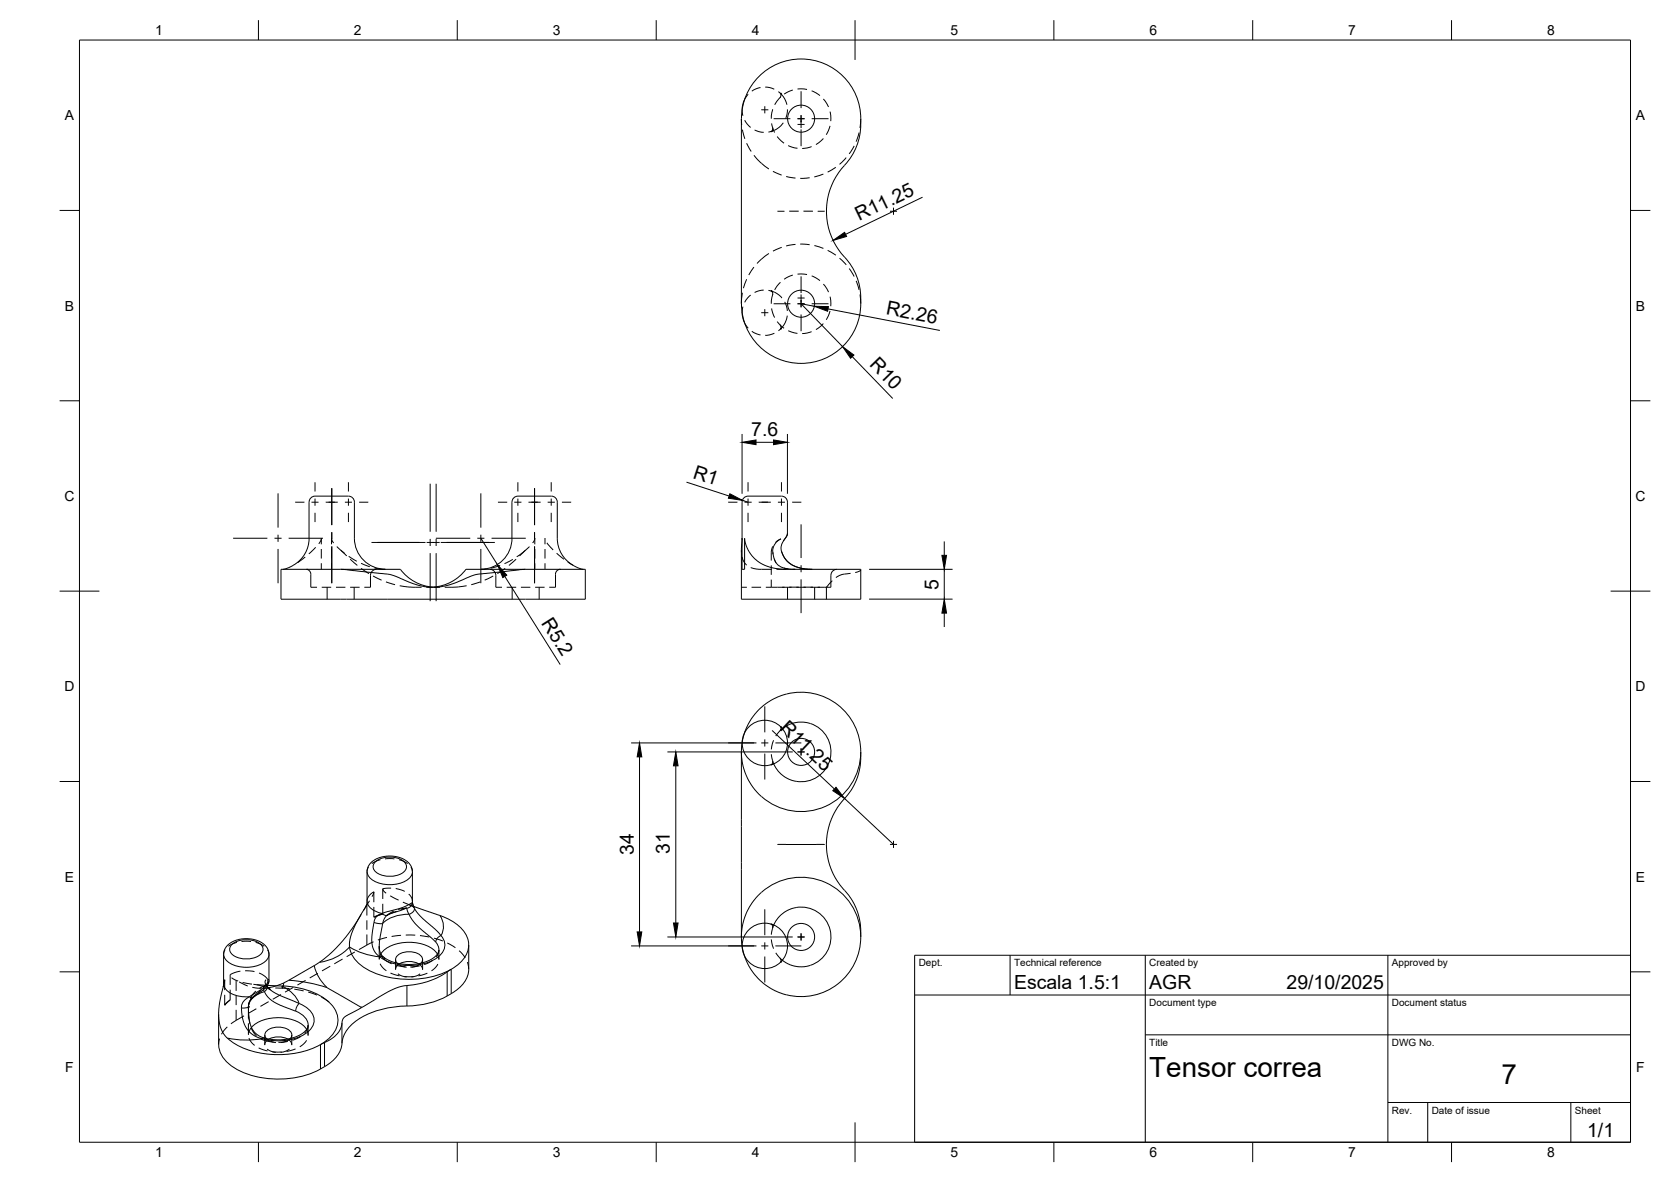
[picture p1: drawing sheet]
<svg xmlns="http://www.w3.org/2000/svg" width="420mm" height="297mm" viewBox="0 0 420 297" stroke-linecap="round" stroke-linejoin="round" font-family="sans-serif">
<!-- layer: Hidden -->
<g fill="none" stroke="#000" stroke-width=".25">
<path d="M186.4 29.8l.1 1.6M186.6 27.5l.2 1.6M186.7 32.6l.6 2.3M187.2 30.2l1.5 1.8M187.7 36l1.2 2.1M188.1 23.7l-.9 1.3M189.6 39l1.5 1.8 2.2 1.6M189.7 32.7l1.1 .4 1.2 .2M191.2 22l-1 .3-1.2 .6M192.4 21.9l1.1 .1 1.2 .4M194 31l.8 2.3M194.3 32.1l-.1 .6-.3 .4 .4-.2"/>
<path d="M194.3 27.5l-.4 2.3M195.4 34.3l1.7 1.7M195.7 23l1.3 1.3 .8 2M196.2 24.4l-1.4 1.9M196.5 23.7l-.2-.3 .1 .5-.3 .6M197 30.8l-1.7 1.6-2.1 .8M198 27.5l-.1 1.1-.4 1.2M198.2 36.6l2.3 .7M199.3 22.6l-2.1 1.1M200.5 22.4l2.4 .1M204.1 36.8l-2.4 .5M204.1 22.8l2.1 1.2"/>
<path d="M207 24.9l1.3 2M207 34.8l-1.8 1.5M208.7 28.1l.2 2.3M208.7 31.6l-.9 2.3M212.8 39.6l-1.7 1.7M214.8 36.7l-1.3 2M216 33.3l-.7 2.3M216.4 29.8l-.2 2.4M194.4 43.1l2.1 .9M195.5 53.1h1.8M197.7 44.4l2.3 .4M198.4 53.1h2.4"/>
<path d="M202 53.1h2.4M203.6 44.7l-2.4 .1M207 43.7l-2.3 .8M207.4 53.1h-1.8M210.1 42l-2 1.3M186.7 73.6l-.3 2.7M186.8 77.1l-.2 1.5M187.7 70.2l-.8 2.2M188.7 74.2l-.7 .7-.8 1.1M189.6 67.1l-1.3 2M192 72.9l-1.2 .2-1.1 .4M193.2 73l2.1 .7 1.3 1.2"/>
<path d="M193.3 63.7l-2.9 2.5M194 77.5l.8 2.3M194.3 73.2l-.4-.1 .3 .4 .1 .6M194.3 74l-.4 2.3M196.2 70.9l-1.4 2M196.6 62.2l-2.2 .9M197.3 75.9l.4 1 .3 1.2M198 79.3l-.2 .9-.7 1.4-1.4 1.5M199.3 69.1l-2.1 1.1M200 61.4l-2.3 .4M200.5 68.9l2.4 .1M201.2 61.3l2.4 .2"/>
<path d="M204.1 69.3l2.1 1.2M204.8 61.7l2.2 .7M207 71.4l1.3 2M208.1 62.9l2.1 1.2M208.7 74.6l.2 2.3M208.7 78.1l-.9 2.3M211.1 64.9l1.7 1.7M213.5 67.5l1.3 2M215.3 70.6l.7 2.2M216.2 74l.2 2.3M187.2 81.2l1 1.3M189 83.3l2.2 .9"/>
<path d="M194.7 83.7l-1.2 .5-1.1 .1M195.4 80.8l1.7 1.7M196.1 81.6l.3 .6-.1 .5 .2-.3M198.2 83.1l2.3 .7M204.1 83.3l-2.4 .5M207 81.3l-1.8 1.5M76.8 140l-2 1.4M79.4 137.5l-1.7 1.7M80.2 136.7l.5-.9 .1-.5v1.5M80.8 138v2.4M83.4 138v2.4M83.9 136.5l-.5-1.2v1.5"/>
<path d="M84.7 137.4l1 .8M85.7 138.2l1.5 1.5M85.7 138.2l1 .9M87.7 139.8l2 1.2M132.2 138.2l-1.6 1.5M132.2 138.2l-2.2 1.7M133.1 137.4l-.9 .8M133.9 136.5l.6-1.2v1.5M134.5 138v2.4M137 135.4v1.4M137 138v2.4M137.5 136.4l1.6 1.8"/>
<path d="M140 139l1.8 1.6M186.4 138.2v.6M186.6 140l.4 1.2 .7 .8M194.3 137.3l-.1 .2a6.5 6.5 0 0 0-.3 3.4M194.3 138.8l.3 1.4 .6 1.2M194.3 138.8l.1 .4M195 136.3l1.4-.9-1 .6-.6 .8-.5 1.3v.7M198 134l-.2 .8-.9 1.2M73.8 142l-.1 .1M77.1 143.1l.8 .4 .2 .6v3.5h1.6M80.8 141.5v1.6M80.9 147.6h2.4"/>
<path d="M82.3 147.6v3M83.4 141.5v1.6M84.5 147.6h2.3M88 147.6h2.4M88.1 140.5l1.8 1.6M89 147.6v3M90.8 141.6l2.2 .8M90.8 142.8l2 1.4M93.8 144.7l2.1 1.1M94.1 142.7l2.8 .4M94.7 143.1a1.54 1.54 0 0 0-1.5 1.5v3h-1.6M97 146.2l2.3 .7"/>
<path d="M100.5 147.2l2.5 .3 3 .1M107.2 147.6h1.6M109 147.6h1.6M117.3 147.2l-2.5 .3-3 .1M120.8 146.2l-2.3 .7M122.3 143l-1.4 .1M123.2 143.1a1.54 1.54 0 0 1 1.5 1.5v3h1.5M124 144.7l-2.1 1.1M125.8 142.1l-2.3 .7M127 142.8l-1.9 1.4M127.4 147.6h2.4M128.8 147.6v3"/>
<path d="M128.9 140.6l-2 1.1M129.8 140.5l-1.8 1.6M131 147.6h2.3M134.5 141.5v1.6M134.6 147.6h2.3M135.6 147.6v3M137 141.5v1.6M140.7 143.1l-.7 .4-.3 .6v3.5h-1.6M142.8 141.2l1.3 .9M186.4 147.6h1.4M188.8 142.6l1.9 .5h3.4M189 147.6h2.4"/>
<path d="M192.6 147.6h1.3M193.9 147.6h3.4M193.9 142.1v2.3M193.9 145.7v1.9M194.7 140.4l.5 1.2 .8 .7M195.2 143.1h2.6M196 142.3l1.2 .5 1 .2M196.7 147.6h2.3M197.1 142.8l2.8 .3h-.4M198 147.6v3M198.4 147.6h2.4M200.2 147.6h2.4"/>
<path d="M202 147.6h2.4M203.8 147.6h2.4M204.8 147.6v3M209.3 145.9l-1.5 1.7v3M210.4 143.1a1.54 1.54 0 0 0-1.5 1.5v3h-3.3M213.9 144.1l-2.1 .3-1.6 .7M216.4 143.2l-.3 .3-1.1 .4M187.2 184.1l-.6 2.6M194 189.5l.3 1.7M194.3 191.2l.2 .7M194.3 191.2l-.1 .6-.3 .4M194.5 186l-.5 2.3"/>
<path d="M196.1 183.6l-1 1.4M196.3 182.6l.1 .6-.3 .4M196.7 183.1l-.6 .5M89.2 239.2l-2 1.2M90.8 229.8l-.8 1.3M92.2 227.4l-.8 1.4M92.2 227.4l-.3 .6M92.9 226.4l-.7 1M93.5 225.3l.5-1.2v2.6M93.9 236.7l-3.6 1.9M94 227.9v2.6M95.4 237.8v3.3"/>
<path d="M95.8 239.7l-.4 1.3M96.2 229.7l-2.2 .8M96.2 227.1v2.6M97.1 224.5l-.7-.7-.2-.5v2.6M97.3 235.6l-2.3 .6M98.1 225.1l2.1 1.1M99 229l-1.8 1.2M100.8 235l-2.3 .3M101.3 226.7l2.7 1.1M102 235h2.4M102.3 228.2l-2.2 .4M102.8 227.3l1.3 .8"/>
<path d="M105.6 235.1l2.3 .4M109.1 235.8l2.3 .7M110 239.8l.3 1.3M110.4 238.7v2.4M112.5 237l2 1.2M115.4 238.9l1.6 1.8M186.6 237.8l.6 2.5M193.9 232.2l.3 .5 .1 .5M194 236.1l.5 2.3M194.3 233.2l-.3 1.7M194.5 232.5l-.2 .7M195.1 239.4l1 1.4"/>
<path d="M56.1 248.1l.4-1.9v2.6M56.5 250v2.6M57.1 258l-1.4 1.9M57.9 251.3l-1.4 1.3M57.9 244.9v2.6M57.9 248.7v2.6M58.2 245.7l1.7 .9M60.1 246.7l2.2 1.1M61 246.9l2.4 .4M61.4 255.3l-3.3 2M62.5 257.2v2.9M62.6 252.1l-.1 3.9"/>
<path d="M63.2 258.2l-.7 1.5M63.4 248.1l2.4 .3M63.7 247.4l2.7 .6M64.3 249.1l-.8 .9-.6 1M64.5 253.5l-2.1 1.2M64.5 247.4l2.7 .2M67.1 247.8l-.1-.4-1.7 1M67.5 248.4l.5 .4M67.5 251.7l-2 1.2M68 248.3l-1.8 .1M69.2 248.3l3.6 .1M69.5 247.7l-2.5 .6"/>
<path d="M70.7 249.9l-2.1 1.2M73.7 248.1l-2 1.2M74 248.6l2.3 .4M76.8 246.4l-2 1.2M77.1 258.7l.3 .9v.7M77.5 257.6v2.5M77.5 249.3l2.2 .8M79.9 244.6l-2 1.2M80.8 250.6l1.9 1.2M83 242.8l-2 1.2M86.1 241l-2 1.2M95.6 242.2l.7 1.1 .9 .7"/>
<path d="M98.2 244.5l2.3 .7M99.5 241.1v2.5M99.8 242l1.1 .7 1.4 .4M100.1 244.7l1 .6 1.2 .2M100.5 242.2l-.8 .7-.2 .8M101.6 245.4h2.4M105.2 242.2l.8 .7 .2 .8M105.6 244.7l-1 .6-1.2 .2M105.9 242l-1.1 .7-1.4 .4M106.3 241.1v2.5M107.5 244.5l-2.3 .7M110.1 242.3l-.8 1-.8 .7"/>
<path d="M117.5 241.8l.4 1.8M196.1 240.8l.6 .5M196.1 240.8l.3 .4-.1 .7M55.2 261l-.2 1.5M62.6 260.9l.5 .8 1 1M65 263.3l2.3 .8M66.6 260.1v2.4M67 261l1 .7 1.4 .3M67.2 263.6l1 .6 1.2 .3M67.6 261.1l-.8 .8-.2 .7M68.5 264.3l2.3 .1M72.3 261.1l.9 .8 .2 .7"/>
<path d="M72.8 263.6l-1.1 .6-1.2 .3M73 261l-1 .7-1.4 .3M73.4 260.1v2.4M74.3 263.6l-2.3 .6M77.1 261.4l-.6 .8-1.1 .9"/>
</g>
<!-- layer: Visible -->
<g fill="none" stroke="#000" stroke-width=".25">
<path d="M186.4 29.8v46.5a15 15 0 0 0 15.8 15 15 15 0 0 0 14.2-16.4 15.5 15.5 0 0 0-4.8-11.2 16.9 16.9 0 0 1 .8-22.2M186.4 29.8a15 15 0 0 1 15-15 15 15 0 0 1 15 15M187.2 25l-.4 1-.2 1.5M216.4 29.8a15.4 15.4 0 0 1-4 11.7M186.6 78.6l.1 1.1 .5 1.5M186.6 126.2v16.9h.6v-7.8l.6 2.3 1.4 2.2 1.8 1.6 2.8 1.2 3.3 .5h19.3v7.5h-30v-12.8l.2-2.5M186.6 126.2a1.7 1.7 0 0 1 2.2-1.5h6.7a2.32 2.32 0 0 1 2.4 1l.1 8.4-.2 .7-.9 1.3a4.1 4.1 0 0 0 1.2 5l1.1 .9 1.4 .6 1.6 .3 2 .2M73.7 142.1l-1.5 .7-1.1 .3M73.8 142a7.7 7.7 0 0 0 3.9-6.7v-9.1a1.7 1.7 0 0 1 2.2-1.5h6.7a2.32 2.32 0 0 1 2.4 1l.1 9.6a7.8 7.8 0 0 0 7.8 7.8M77.1 143.1h.1M85.7 143.1l12.4 1.3 6.4 2.5 2.3 .5 1.6 .2 2.3-.1 2.2-.5 7-2.7 12.3-1.2M85.7 143.1h-15v7.5h76.5v-7.5h-15"/>
<path d="M85.7 143.1h15M100.7 143.1a11.2 11.2 0 0 0 8.2 4.5M108.9 147.6h.1M120.9 143.1a7.8 7.8 0 0 0 7.8-7.8v-9.1a1.69 1.69 0 0 1 2.2-1.5h6.7a2.34 2.34 0 0 1 2.4 1l.1 9.6a8.5 8.5 0 0 0 5.7 7.6l.9 .2M132.2 143.1h-15a11.5 11.5 0 0 1-8.3 4.4M140.7 143.1h.1M186.4 189v46.5M186.4 189l.5 3.6 1 3 1.7 2.6 1.9 2M186.6 186.7l-.2 2.3M187.2 184.1l1.3-2.8a15 15 0 0 1 16.9-6.8 15 15 0 0 1 11 14.5M194.7 191.9l-.8 .3M196.3 182.6l.5 .7"/>
<path d="M196.7 183.1l1.4-.8 1.1-.5 1.7-.3h1.6a7.5 7.5 0 0 1 5.7 10.7 7.5 7.5 0 0 1-11.9 2.2l-1.2-1.3-.6-1.2M216.4 189v.7a16 16 0 0 1-5 12.1l-1.7 2.6-.9 2.1-.8 2.9-.2 3.1 .4 3.5 .8 2.4 1 2.2 1.9 2.6a15.6 15.6 0 0 1 4.5 12.3M216.4 189a15 15 0 0 1-8.8 13.6 15 15 0 0 1-16.1-2.4M195.5 212.2h11.9M90 231.1l-2.1 3.2a29.7 29.7 0 0 1-8.9 8.4l-6.4 3.6-3.1 1.4M95.4 237.8l.1 1.1 .3 .8 1.1 1.2 2.7 1.1 2.6 .4 2.8-.2 2.5-.7 1.1-.5 1.1-.9 .5-.7 .2-.7M95.8 239.7a9 9 0 0 1 8.2-2.9 7.7 7.7 0 0 1 6 3M102.3 228.2l-4.1 1.4-1 .6M104 227.8l5.8 2a13 13 0 0 1 7.4 5.1 5.8 5.8 0 0 1-2 7.5l-1.7 1.2M104.2 228.1l-.5-1.5v-7.9l-.7-1.6-1.8-1.3-2.1-.6h-2.2l-2.3 .7-1.3 .9-.9 1.4-.2 9-3.2 6-.6 1.5-.5 2a6 6 0 0 0 2.9 5.9 22.5 22.5 0 0 0 18.3 2.7l2.3-.7 2.1-1M117.9 237.5v6.1a7.4 7.4 0 0 1-4.4 6.1 22.9 22.9 0 0 1-12.9 3.2 18.9 18.9 0 0 0-13 5.5 7.1 7.1 0 0 0-1.7 4.5 8.8 8.8 0 0 1-5.3 5.7M186.4 235.5l.2 2.3"/>
<path d="M193.9 232.2l.8 .4M194.5 232.5l.6-1.1 1.3-1.5 1-.8 1.5-.7a7.5 7.5 0 0 1 10 6.8 7.5 7.5 0 0 1-9.5 7.5l-1.3-.5-1.4-.9M216.4 235.5a15 15 0 0 1-18.6 14.5M216.4 235.5a15 15 0 0 0-14.6-15 15 15 0 0 0-15.4 14.2v.8M55 254.9v7.6M63.2 258.2a10.6 10.6 0 0 1 11-1.7l.7 .3a5.1 5.1 0 0 1 2.2 1.9M67.1 247.8l.9 1M67.2 247.6l3.7 .2M70.9 247.8a18 18 0 0 1 12.5 4.7 5.7 5.7 0 0 1-.8 8.6l-2 1.4M77.5 257.6l-.5 1.2-1.3 1.1-2 .9-2.1 .4-2.6 .1-2.7-.5-1.3-.6-1.3-1.2-.7-1.4-.3-1.4-.2-3.9 .7-1.3 3.3-2.5 1-1.4 .1-7.5-.4-1.3-1-1.1-1.7-.9-2.2-.4-2.2 .2-1.8 .6-1.3 1-.7 1.3-.1 8.6-1 4.6-.2 2.2v1.7a7.2 7.2 0 0 0 2.2 4.8 20.4 20.4 0 0 0 15.9 3.9l4.6-1 2.9-1.3M82.2 248.2l8.4 4.8M99.8 242a1.49 1.49 0 0 1 .9-2.4 5 5 0 0 1 5.2 .7 1.24 1.24 0 0 1 0 1.7"/>
<path d="M100.5 242.2l1.3-.5 1.4-.1 2 .6M113.5 243.6l-1.6 1a23.4 23.4 0 0 1-10.9 3.3l-1.7 .5-1.8 .9-6.7 4-3.6 1.9-.9 .8-.3 .8a6.2 6.2 0 0 1-4.5 5.3l-.9 .4M187.2 240.3l1.6 3.3 2.5 2.9 2.8 2.1 1.5 .7 2.2 .7M196.8 241.2l-.5 .7M55 262.5a7.5 7.5 0 0 0 4.4 6.1 23.5 23.5 0 0 0 21.2 0M67 261a1.49 1.49 0 0 1 .8-2.4 5 5 0 0 1 5.3 .7 1.24 1.24 0 0 1-.1 1.7M67.7 261.1l1.9-.5 1.5 .1 1.2 .4"/>
<circle cx="201.4" cy="29.8" r="3.4"/>
<circle cx="201.4" cy="76.3" r="3.4"/>
<circle cx="192.3" cy="186.7" r="5.7"/>
<circle cx="201.4" cy="189" r="3.4"/>
<circle cx="192.3" cy="237.7" r="5.7"/>
<circle cx="201.4" cy="235.5" r="3.4"/>
</g>
<!-- layer: Visible Narrow -->
<g fill="none" stroke="#000" stroke-width=".25">
<path d="M92.3 219a3.5 3.5 0 0 0 2.8 2.9 8.5 8.5 0 0 0 7.8-1.2l.7-1.1 .1-.6M94.4 216.5a6.1 6.1 0 0 1 7.2 0 1.74 1.74 0 0 1-.6 3 5.9 5.9 0 0 1-7-.9 1.58 1.58 0 0 1 .4-2.1zM56.2 239.8a3.5 3.5 0 0 0 2.9 2.8 8.5 8.5 0 0 0 7.8-1.1l.7-1.1v-.6M58.4 237.3a6.1 6.1 0 0 1 7.1 0 1.74 1.74 0 0 1-.6 3 5.9 5.9 0 0 1-6.9-.9 1.58 1.58 0 0 1 .4-2.1zM92.3 226.5a4 4 0 0 0 3.8 3.1M94 231.8l-.5 3.6 .1 2.3 .7 1.6 1.2 1.2M96.1 229.6l-1.5 .8-.6 1.4M96.1 229.5a1.12 1.12 0 0 0 1.3 .5M97.2 230.2l-.6 .7-.4 1.2-.8 5.7M102.2 228.2l.1 .1M102.3 228.3l.5 1.5M102.8 229.8l.8 1.3 1 1.2 5 4.5"/>
<path d="M102.9 229.8a10 10 0 0 0-6.9 2.3l-2-.3M103.6 226.9l-2.8 1.3-4.7 1.4M103.6 226.9l.7 1.5 .9 1.3 4.5 4.1 1.2 1.3a1.87 1.87 0 0 0-1.3 1.6M103.6 226.9a1.5 1.5 0 0 1-1.3 1.3M103.7 226.5v.4M104.2 228.3l-.3 .8-1 .7M109.6 236.7l.5 .8 .3 1.2M110.6 230.1a4.7 4.7 0 0 1 .3 5 3.6 3.6 0 0 1-1.3 5.8 13.7 13.7 0 0 1-14.1-.4M56.2 247.2a3.7 3.7 0 0 0 3.2 3l1.9 .3h1.4M60.7 253.3l.4 3.2 1.1 2.2 1.1 1.1 1.1 .7 1.5 .5 .4-.2M62.7 250.5l.8 .2M62.7 250.5l-1 .6-.7 .8-.3 1.4"/>
<path d="M66.3 248.7l.2 .5M66.5 249.2l.9 1.4 1.5 1.2 1.7 .9 3.7 1.4M66.5 249.2a4.9 4.9 0 0 0-4.1 3.9l-1.7 .2M67.1 247.8v.6l-.6 .8M67.6 246.4l-.1 .6-.9 1-3.9 2.5M70.9 247.8a8.1 8.1 0 0 1 4.3 4.4l-5.2-2.2-2-1.2M71.3 247l-.1 .8M77.5 257.6a4.1 4.1 0 0 0-3.2-3.5l.4-1.3 .5-.6a4.9 4.9 0 0 1 3.8 4.7 6 6 0 0 1-4.9 4.1l-3.4 .5a14.9 14.9 0 0 1-4.8-.5 22.5 22.5 0 0 1-8.7-.1M79 242.6a10.8 10.8 0 0 0 3.2 5.6 37.3 37.3 0 0 0-9.6-1.9M86 257.1v5.1M91 253.1l-.4-.1 .2 .2M95.5 240.5l.5-.1 .5 .1"/>
<path d="M95.5 240.5a17.9 17.9 0 0 1-7.6-2.5 12.3 12.3 0 0 1-7.6 3.8M102.3 247.7v5.1M112.4 244.2v6.1M113.5 243.6v6.1M80.6 262.5v6.1M81.6 262v6.1"/>
</g>
<!-- layer: Hidden Narrow -->
<g fill="none" stroke="#000" stroke-width=".25">
<path d="M92.6 217.9l-.3 1.1M95.6 216.1l-2.1 1M96.8 215.8h2.4M100.4 216.1l2.1 1M103.3 217.9l.4 1.1M56.6 238.7l-.4 1.1M59.6 236.8l-2.2 1M60.7 236.6h2.4M64.3 236.8l2.1 1M67.3 238.7l.3 1.1M92.2 227.4v2.7M92.2 231.3v2.3"/>
<path d="M92.2 234.8v2.7M94 224.1l-.8 .6-.6 .7-.3 1.1M95.4 237.8v.8M95.7 239.7l1.1 1.5M97.5 229.9l-.3 .3M97.5 229.9l-.1 .1M98.3 223.2l-2.1 .1M99.5 223.3l2.3 .7M99.8 229l-2.3 .9M102.2 228.2l-1.3 .4M102.8 224.7l.7 1 .2 .8M110.4 238.7l-.2 .9-.6 .9"/>
<path d="M56.5 246.2l-.3 1M59.4 246.4v2.6M59.4 250.2v2.4M59.4 253.8v2.6M60.5 244.1l-2.6 .8M61.6 244l2.4 .2M62.5 253h.1M62.5 253v.7M62.5 254.9l.3 2.4M63.2 258.4l.7 1.3 .6 .6M63.6 250.5l-.1 .2M63.6 250.5l-.9 1.2-.2 1.3"/>
<path d="M65.1 244.5l1.6 .9 .6 .7M65.7 248.8l-2.1 1.7M66.5 247.8v.2M66.5 247.8l-.3 .4 .1 .5M66.9 247.5l.2 .3M66.9 247.5l1.1 1.3M66.9 246.2l-.3 .6 .3 .7M67.3 246.1a1.43 1.43 0 0 1-.8 1.7M67.3 246.1l.2 .1 .1 .2M70.9 247.8l.1 .5 .2-.5M77.5 257.6l-.4 1.3-.5 .8M96.5 240.5l.3 .7"/>
<path d="M96.8 241.2l1.7 1M99.6 242.6l2.4 .4M105.5 242.7l-2.4 .3M108.8 241.3l-2.1 1.1M65.5 261l1.1 .5M66.3 260.8l.3 .7M66.6 261.5l2.2 .4M72.4 261.7l-2.4 .2M75.7 260.4l-2.2 1"/>
</g>
<!-- layer: BORDER -->
<g fill="none" stroke="#000" stroke-width=".25">
<path d="M20 10.1h390v276.9h-390zM65 5.1v5M115 5.1v5M165 5.1v5M215 5.1v10M265 5.1v5M315 5.1v5M365 5.1v5M15 52.9h5M410 52.9h5M15 100.7h5M410 100.7h5"/>
<path d="M15 148.6h10M405 148.6h10M15 196.4h5M410 196.4h5M15 244.2h5M410 244.2h5M65 287v5M115 287v5M165 287v5M215 282.1v9.9M265 287v5M315 287v5"/>
<path d="M365 287v5"/>
</g>
<!-- layer: TITLEBLOCK -->
<path d="M230 240.1h180v46.9h-180zM230 250h180M254 240.1v9.9M288 240.1v46.9M349 240.1v46.9M288 260.1h122M349 277.1h61M359 277.1v9.9M395 277.1v9.9" fill="none" stroke="#000" stroke-width=".25"/>
<!-- layer: Smart Centers -->
<g fill="none" stroke="#000" stroke-width=".25">
<path d="M191.4 27.6h1.8M192.3 26.7v1.8M194.5 29.8h4.2M200.5 31.3h1.8M200.5 29.8h1.8M201.4 22.9v4.3M201.4 28.9v3.3M201.4 32.5v4.2M204.1 29.8h4.2M223.8 53.1h1.8M224.7 52.2v1.8M191.4 78.6h1.8"/>
<path d="M192.3 77.7v1.8M194.5 76.3h4.2M200.5 74.9h1.8M200.5 76.3h1.8M201.4 69.4v4.2M201.4 74v3.2M201.4 79v4.2M204.1 76.3h4.2M58.6 135.3h8.6M69 135.3h1.8M69.9 124v8.6M69.9 134.4v1.8"/>
<path d="M69.9 138v8.6M72.6 135.3h8.6M74.2 126.2h2.3M78.3 126.2h1.8M79.2 121.2v2.3M79.2 125.3v1.8M79.2 128.9v2.3M81.9 126.2h3M83.4 122.7v9.3M83.4 133.7v1.8M83.4 137.3v9.3M86.7 126.2h1.8"/>
<path d="M87.6 121.2v2.3M87.6 125.3v1.8M87.6 128.9v2.3M90.3 126.2h2.3M93.4 136.3h13.6M107.3 136.3h3.3M108.2 121.6v12M108.2 135.4v1.8M108.2 139v12.1M109.6 135.3h8.6M109.7 121.6v12M109.7 135.4v1.8"/>
<path d="M109.7 139v12.1M110.8 136.3h13.6M120 135.3h1.8M120.9 124v8.6M120.9 134.4v1.8M120.9 138v8.6M123.6 135.3h8.6M125.2 126.2h2.3M129.3 126.2h1.8M130.2 121.2v2.3M130.2 125.3v1.8M130.2 128.9v2.3"/>
<path d="M132.9 126.2h3M134.4 122.7v9.3M134.4 133.7v1.8M134.4 137.3v9.3M137.7 126.2h1.8M138.6 121.2v2.3M138.6 125.3v1.8M138.6 128.9v2.3M141.3 126.2h2.3M183.1 126.2h2.3M187.2 126.2h1.8M188.1 121.2v2.3"/>
<path d="M188.1 125.3v1.8M188.1 128.9v2.3M190.8 126.2h3M195.6 126.2h1.8M196.5 121.2v2.3M196.5 125.3v1.8M196.5 128.9v2.3M199.2 126.2h2.3M201.4 131.8v8.4M201.4 142v1.8M201.4 145.6v8.5M192.3 177.5v6.5"/>
<path d="M183.1 186.7h6.5M191.4 186.7h1.8M192.3 185.8v1.8M192.3 189.4v6.5M195 186.7h6.5M200.5 189h1.8M201.4 188.1v1.8M223.8 212.2h1.8M224.7 211.3v1.8M183.1 237.7h6.5M191.4 237.7h1.8M192.3 228.5v6.5"/>
<path d="M192.3 236.8v1.8M195 237.7h6.5M200.5 235.5h1.8M201.4 234.6v1.8M192.3 240.4v6.5"/>
</g>
<!-- layer: FD_Dimensions -->
<g fill="none" stroke="#000" stroke-width=".25">
<path d="M232 49.6l-19.4 9.3M204.7 77l-3.3-.7 10.5 10.8M208.2 77.6l28.1 5.4M214.3 89.6l10.2 10.5M186.6 109.1v15M190.1 111.2h4.4M198 109.1v15M120.9 135.3l4.2 6.6M172.6 121.2l10.7 3.5M186.7 125.7l1.4 .5M237.4 136.1v3.5M126.9 144.8l14 22.2"/>
<path d="M218.5 150.6h21M218.5 143.1h21M237.4 143.1v7.5M237.4 154.1v3.5M158.7 186.7h31.5M160.8 190.2v44M167.8 189h31.5M169.9 192.5v39.5M194.1 183.6l15.7 14.7M212.4 200.7l12.3 11.5M158.7 237.7h31.5M167.8 235.5h31.5"/>
</g>
<g fill="#000" stroke="#000" stroke-width=".25">
<path d="M209.5 60.4l2.9-2 .5 1zM204.7 77l3.6 .1-.2 1.1zM211.9 87.1l2.8 2.1-.8 .8zM186.6 111.2l3.5-.6v1.1zM194.5 110.6l3.5 .6-3.5 .5zM183.5 124.1l3.2 1.6-3.5-.5zM236.8 139.6h1.2l-.6 3.5zM125.1 141.9l2.3 2.6-1 .6zM237.4 150.6l.6 3.5h-1.2zM160.8 186.7l.6 3.5h-1.2zM169.9 189l.6 3.5h-1.2zM210.2 197.9l2.2 2.8-3-2z"/>
<path d="M160.2 234.2h1.2l-.6 3.5zM169.3 232h1.2l-.6 3.5z"/>
</g>
<g font-size="7">
<text x="289" y="270.6">Tensor correa</text>
<text x="377.5" y="272.3">7</text>
</g>
<g font-size="4.9">
<text x="216" y="55.6" transform="rotate(-26 216 55.6)">R11.25</text>
<text x="222.6" y="78.9" transform="rotate(11 222.6 78.9)">R2.26</text>
<text x="218.5" y="91.8" transform="rotate(46 218.5 91.8)">R10</text>
<text x="188.9" y="109.7">7.6</text>
<text x="174" y="120.1" transform="rotate(18 174 120.1)">R1</text>
<text x="236" y="148.2" transform="rotate(-90 236 148.2)">5</text>
<text x="136" y="156.5" transform="rotate(58 136 156.5)">R5.2</text>
<text x="195.9" y="183.2" transform="rotate(43 195.9 183.2)">R11.25</text>
<text x="159.3" y="214.9" transform="rotate(-90 159.3 214.9)">34</text>
<text x="168.5" y="214.6" transform="rotate(-90 168.5 214.6)">31</text>
<text x="255" y="248.5">Escala 1.5:1</text>
<text x="289" y="248.5">AGR</text>
<text x="323.5" y="248.5">29/10/2025</text>
<text x="399.1" y="285.7">1/1</text>
</g>
<g font-size="3.5">
<text x="39" y="8.8">1</text>
<text x="89" y="8.8">2</text>
<text x="139" y="8.8">3</text>
<text x="189" y="8.8">4</text>
<text x="239" y="8.8">5</text>
<text x="289" y="8.8">6</text>
<text x="339" y="8.8">7</text>
<text x="389" y="8.8">8</text>
<text x="16.3" y="30.2">A</text>
<text x="411.3" y="30.2">A</text>
<text x="16.3" y="78">B</text>
<text x="411.3" y="78">B</text>
<text x="16.2" y="125.9">C</text>
<text x="411.2" y="125.9">C</text>
<text x="16.2" y="173.7">D</text>
<text x="411.2" y="173.7">D</text>
<text x="16.3" y="221.6">E</text>
<text x="411.3" y="221.6">E</text>
<text x="16.4" y="269.4">F</text>
<text x="411.4" y="269.4">F</text>
<text x="39" y="290.8">1</text>
<text x="89" y="290.8">2</text>
<text x="139" y="290.8">3</text>
<text x="189" y="290.8">4</text>
<text x="239" y="290.8">5</text>
<text x="289" y="290.8">6</text>
<text x="339" y="290.8">7</text>
<text x="389" y="290.8">8</text>
</g>
<g font-size="2.5">
<text x="231" y="242.9">Dept.</text>
<text x="255" y="242.9">Technical reference</text>
<text x="289" y="242.9">Created by</text>
<text x="350" y="242.9">Approved by</text>
<text x="289" y="252.8">Document type</text>
<text x="350" y="252.8">Document status</text>
<text x="289" y="262.9">Title</text>
<text x="350" y="262.9">DWG No.</text>
<text x="350" y="279.9">Rev.</text>
<text x="360" y="279.9">Date of issue</text>
<text x="396" y="279.9">Sheet</text>
</g>
</svg>
